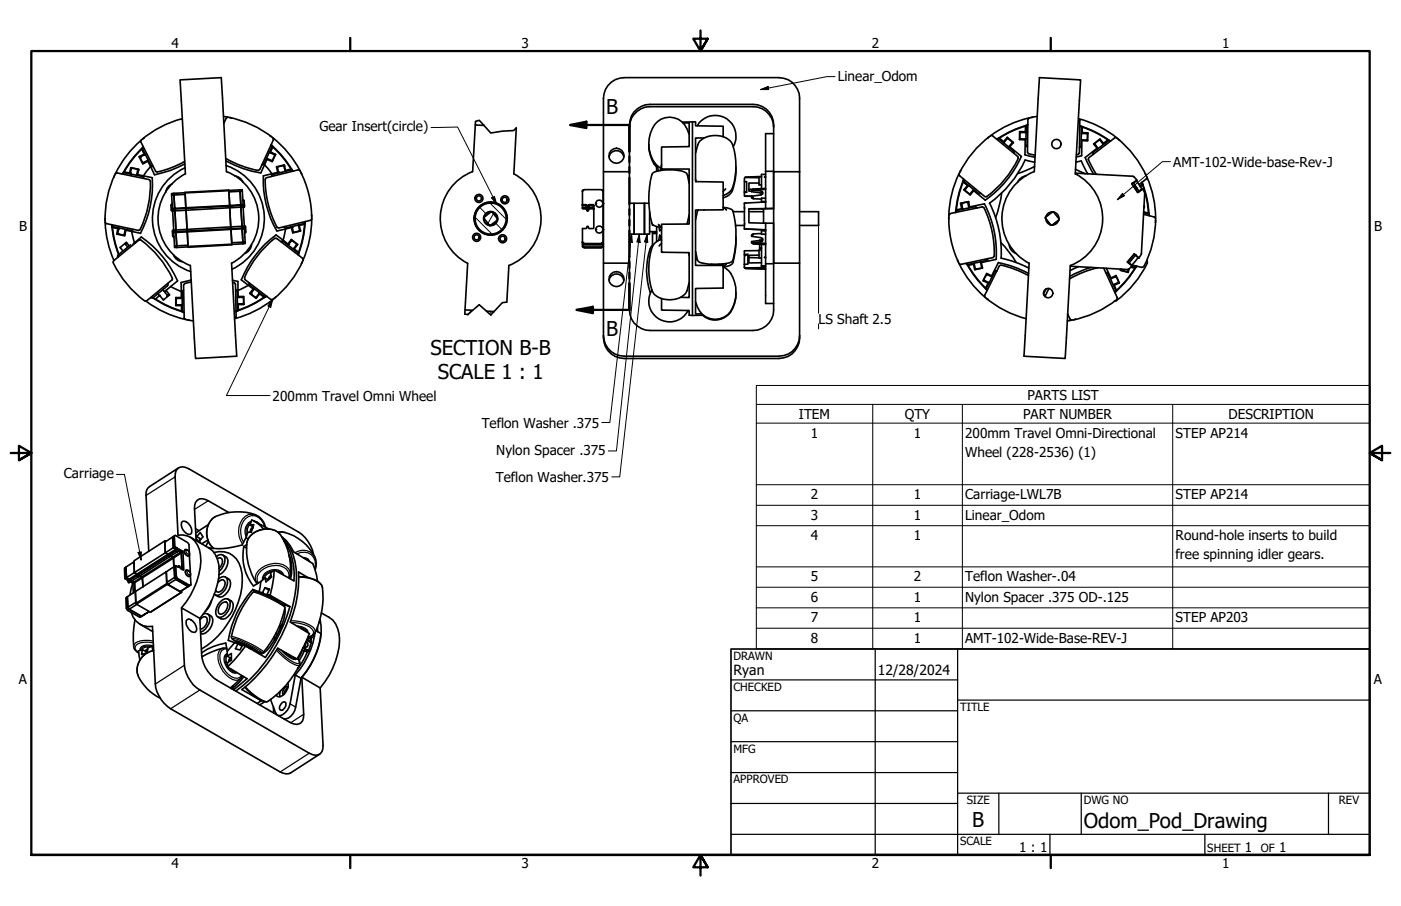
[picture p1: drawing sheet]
<svg xmlns="http://www.w3.org/2000/svg" width="432mm" height="279mm" viewBox="0 0 432 279" stroke-linecap="round" stroke-linejoin="round" font-family="sans-serif">
<!-- layer: Hatch (ANSI) -->
<path d="M148.8 38.4l-.3 .3M146.6 67.1l5 5M147.9 64l1.8 1.8M151.1 62.7l4.9 4.9M152.1 65.9l-1.7 3M152.8 68.9l1.8 1.8M145.4 95.7l-1.3 1.3M151.6 96.1l-.7 .7" fill="none" stroke="#000" stroke-width=".31"/>
<!-- layer: Visible (ANSI) -->
<g fill="none" stroke="#000" stroke-width=".51">
<path d="M56.1 36.6a31.9 31.9 0 0 0-12.6 6.6M56.1 36.7h.1M68.9 35.9a31.8 31.8 0 0 1 24.5 44.3l-.2-.5M69.1 37.8l-.1 .1M70.3 36.2l-.5 .3-.8 1.5M70.8 36.2l.5 .2M71.3 36.4h.1M146.5 38.5l-.8 14.5M146.6 37.5l-.1 1 2.7 .2M159.1 39.4l-.7 14.2a15.5 15.5 0 0 1 8.3 14.7 15.5 15.5 0 0 1-9.9 13.6M194 39.2a6.4 6.4 0 0 1 6.3-6.3h31.8a6.3 6.3 0 0 1 6.3 6.3M210.6 37.9h1.8v7.3l-8.5 .1v6.8h8.5v17l-8.5 .1v8.6l8.5 .1v13.9l-2.7-.1"/>
<path d="M213.4 37.6h1v1.2l8.5 .1v3.3M213.4 37.6v59.7M213.4 37.6l-3.1 .1M214.9 38.8a6.4 6.4 0 0 1 8.8-2.4 6.4 6.4 0 0 1 2.3 8.8M316 38.8v1.8M316 38.9a29.7 29.7 0 0 0-8 3.7M316.1 38.8l.5-.2a29.8 29.8 0 0 0-9.1 4.2M316.8 36.9l-.1 10M316.8 38.5l-.5 .6-.1 5.5M317.2 36.4a31.9 31.9 0 0 0-11.9 5.4M318.3 36.1l-.6 .1M318.3 36.2h.1"/>
<path d="M319.7 35.9l-2.5 .5-.3 .5M332.4 36.6a31.7 31.7 0 0 1 21.1 18M332.4 36.7l.4 .4-.1 10.1M332.8 38.7l.4 .6M333.1 38.9a29.8 29.8 0 0 1 8.9 4.5l-.4-.3M333.1 38.9l.5 .3M333.3 39.4l-.1 5.5-.4 .6M333.6 39.2a29.7 29.7 0 0 1 7.9 4M333.6 39.2l-.1 1.7M35.3 54.1l-.2 .5M35.5 53.6a31.9 31.9 0 0 0-3.1 14.9M35.6 53.6l.5-.3 10 2.2a27.2 27.2 0 0 1-2.4 14.1l-.5 1.2"/>
<path d="M38 53.3l-.4 .4M38.3 53l1.6 .3M38.4 53.3l5.5 1.1M38.4 53.3l-.4 .1M40.3 51.7l2.4 .5M40.4 51.9l2.1 .4-.4 1.8M40.5 52l-.2-.3-.4 1.6 .3 .1M40.5 51.9l-.4 1.8M42.4 53.8l1.8 .4M42.5 52.4l.2-.2-.3 1.6h-.2M42.9 48.3l1.1 2.2M43.1 48.4l1 1.9"/>
<path d="M43.1 48.4h.1M43.5 43.2l-.1 .6 4.7 9.1a2.51 2.51 0 0 0 2.1-.3l3.4-1.2 3.3-1.6M43.5 43.2a31.9 31.9 0 0 0-7.9 10.4M43.6 45.9l.4-.4a29.8 29.8 0 0 0-6.1 7.9l.4-.4M43.6 45.9l.1 .1M43.7 46a29.7 29.7 0 0 0-5.4 7M43.7 46l.7 1.5M43.8 54.5l.3 .2M44 45.7l2.5 5.3M44.1 45.3l-.2 .4M44.1 50.2v.1M44.2 45.2l-.1 .1"/>
<path d="M44.2 54.2l2.7 .6a32.5 32.5 0 0 1-3.6 17.1l-2.7-.5M44.2 54.7l.1 .2M44.3 54.9l.1 .1M44.4 42.5l-.4 .4M44.5 42.5h-.1M44.6 47.8l-.2-.3-1.5 .8 .2 .1M44.8 47.6l-1.7 .9M45.5 49.5l.1 .2-1.6 .8 .1-.2M45.6 49.7l.8 1.7M45.7 49.4l-1.7 .8M46.4 51.4l-2.2 2.9M46.5 51l.6 .4"/>
<path d="M47.1 51.3l.1 .1M53 56.7l-1.3 1-.6 1.6M57 50.5a32.4 32.4 0 0 1-9.4 3.4l-1.2-2.5M57 51.8a17.2 17.2 0 0 0-10 16.6 17.2 17.2 0 0 0 11.8 15.4M57 59.5l13.5-.7 .3 4.6-13.5 .7zM57 59.4l-3.4 .2v.5v-.5l-.7 .1v.5l.7-.1 .2 4.4 3.5-.2v.3M57.1 53.6a15.5 15.5 0 0 0-8.4 14.7 15.5 15.5 0 0 0 10 13.6M57.1 53.7l-1.6-29.1 12.7-.7 1.6 29.1a15.5 15.5 0 0 1 9.9 13.6 15.5 15.5 0 0 1-8.3 14.6M69.6 48.9a31.9 31.9 0 0 0 9.9 3.7M69.6 49.6a32.1 32.1 0 0 0 10.8 3.7l1.1-2.5M69.7 51.1a17.2 17.2 0 0 1 11.7 15.4 17.2 17.2 0 0 1-9.9 16.6M70.5 58.7l3.5-.2 .2 4.7 .7-.1-.2-4.1"/>
<path d="M70.5 58.8v-.2l-13.5 .7v.2M72.4 54.3l1.5 .6 1 1.3M74 58.5h.7v.5h-.7zM80.8 50.8h-.1M81.2 50.7l-.3 .1M81.5 50.8l2.3 2.8M82.2 48.8l1.7 .8M82.3 49.1l-.8 1.7M82.4 49l-.1 .1 1.6 .7-.1-.2M82.4 48.9v.1M83 47l1.7 .8M83.2 41.9h.1"/>
<path d="M83.2 47.1l.2-.2 1.6 .7-.3 .2M83.2 47.1h.1M83.3 41.9l.4 .3M83.6 44.6l.2 .4M83.8 45.3l-2.6 5.3M83.8 49.5v.1M83.8 54.3l-.1 .1M83.8 45v.4M83.9 54l-.2 .2M84.1 45.3a29.7 29.7 0 0 1 5.6 6.8M84.1 45.3l-.7 1.6M84.1 42.6l.1 .6"/>
<path d="M84.1 45.2l-.4-.3a29.8 29.8 0 0 1 6.4 7.7l-.3-.5M84.1 45.2v.1M84.3 43.1l-4.3 9.1-.5 .3M84.6 47.7l.1 .1M84.7 47.8l-.9 1.8M85 47.6l-1.1 2.2M85.5 51.7l-.3-.3 .4 1.7h.3M85.6 53.1l-4.4 1.1a31.4 31.4 0 0 0 4.1 17l2.7-.6M87.4 51.2l.2-.3 .4 1.7h-.2M87.6 50.9l-2.4 .5M87.9 52.8l-.5-1.7-1.2 .2-.7 .3 .4 1.7M89.7 52.1h.2"/>
<path d="M89.7 52.1l-1.7 .5M89.9 52.5l-6 1.5M90 52.5l.3 .3M92.4 52.6l-.5-.2-9.7 2.4-.4 .3a28.9 28.9 0 0 0 3.7 15.1l.4 .1M92.7 53.1l.3 .5M92.9 53.6h.1M145.7 52.9a15.5 15.5 0 0 0-10 13.6 15.5 15.5 0 0 0 8.4 14.7M179.5 59l.5-.5h5.4l.5 .5v15.9l-.5 .5M179.5 59v4.2h1.2l-1.2-.1M179.9 58.6l-.4 .4M185.5 58.6l.5 .2M186 53v28.2"/>
<path d="M187.7 48.4a2.32 2.32 0 0 1 2.3-2 2.32 2.32 0 0 1 2.3 2M194 53v28.2M200 44.5a10.6 10.6 0 0 0 2.4 7M202.4 51v1.8M202.7 51.2l.2 1.5M203.9 50.8l-.4 1.8M203.9 52.1v.4M212 54.2h.4M212.4 56.5l-.6-2.7a4.4 4.4 0 0 0-3.5-1.3 12.9 12.9 0 0 0-7.1 .9 27.7 27.7 0 0 0-.2 15.8 5 5 0 0 0 2.9 1M212.4 41.5a6.2 6.2 0 0 0-7.4-5.2 7 7 0 0 0-4.9 6.4 9.3 9.3 0 0 0 3.5 9.2M214.4 47.2a4.9 4.9 0 0 1 2.6-4.7 7.2 7.2 0 0 1 8.5 1.5 20.2 20.2 0 0 1-.1 14.6l-1.5 1.3-1 .4M214.4 55.3l.2 .7"/>
<path d="M217 42.5h-2.6v13.5l8.5 .1v8.6l-8.5 .1v17.1h8.5v6.9l-8.5 .2v7.8h1.9M223.6 58.2l-.7 .8M226.8 51.6a17.6 17.6 0 0 1-1.4 7.8l-.6 .7-1.9 .9M229.4 56v3.3M229.4 59.1l.7 .2M230.8 58.4h1.3M231.6 58.7v.4l3.1 .5M231.8 58.5l4.2-.1-4.2 .1-.2 .2 2.8 .2 .5 .2 .2 .4-.7 .6-2.8 .4 .6 .8-.6-.3v-.5M231.8 58.5h.1M233.9 54.8l-4.3-.1-.2 1.3h.7v3.3h-.7v1.1l2.2 .1M233.9 56.5h-3.1v2.4l.8 .1M234.7 58.2l-2.9 .3"/>
<path d="M234.7 54.5h-.8v2.5h.8M234.7 59.6l.3 .2M234.7 59.6v.5M234.7 54.4l-5.1 .3M236 53.8h-1.3v4.4M236 54.5l-.4 .1 .4 .1M236 58.1l-1.3 .1M236 52.8h2.4M238.4 41.2h-2.4v21.1M246.4 53v28.2h-8v-28.2h8v-22.7a6.4 6.4 0 0 0-6.3-6.4h-47.8a6.4 6.4 0 0 0-6.3 6.4v22.7h8v-14.5a6.3 6.3 0 0 1 6.3-6.3h31.8a6.3 6.3 0 0 1 6.3 6.3v25.8h-2.4v-2M295.6 53.6l.2 .6M295.8 54.2l7.7 6.4"/>
<path d="M296.1 52.6l-.3 .5M296.2 52.6h.1M296.7 56l1.5 1.2M296.8 56l.2-.5a29.8 29.8 0 0 0-2.4 9.7M296.9 56.1a29.7 29.7 0 0 0-2.1 8.6M297 55.2l.2 .8M297.1 58.5l1.9 1.6M297.1 56l4.3 3.6M297.3 58.5l1.7 1.4M297.4 58.5h-.1M298.4 57.3l-.2-.1-1.1 1.3h.2M298.5 57.2l-1.1 1.4"/>
<path d="M299 59.8v.1M299.9 58.6l.2 .2-1.1 1.3v-.2M300.1 58.4l-1.2 1.5M301.5 59.6l.6 .1M302.2 59.6h-.1M304.5 42.6h.1M304.9 42.2l-.5 .3M305.3 41.9a31.9 31.9 0 0 0-12.9 24.4M305.3 41.9h.6M305.9 41.9l7.8 6.4M307.3 42.8l.6 .1M307.3 42.9h-.1"/>
<path d="M308 42.9l4.3 3.6M308 42.6l-.5 .2M308 42.6l1.3 1.1M308.7 59.6l-.8 4.2-1 3.3M309.5 43.8v.1M310.5 42.6l1.6 1.3M310.5 42.6v-.2l-1.2 1.3 .2 .1M310.5 42.6v.1M310.5 42.4l1.9 1.5M310.5 42.6l-1.1 1.5M311 45.1h.1M311.2 45.3l3.6 3"/>
<path d="M312 43.9l-1.1 1.4M312.1 43.9h.3l-1.2 1.4-.1-.2M312.1 43.9l-.1 .1M312.2 46.5l.3 .8M313.6 48.3l.2 .6M313.8 48.9a30.8 30.8 0 0 1-9.9 11.8l-.4-.1M314.3 40.6l-.1 2.5M314.4 42.9l-.2 .2h1.8v-.2M314.4 42.9h1.8M314.4 40.8l1.8 .1M314.5 40.8l-.1 2.1M314.5 40.8l-.2-.2h1.7v.2"/>
<path d="M314.5 40.8h.1M314.8 48.2a32.5 32.5 0 0 1-11.2 13.5l-3.5-2.9M315.9 47.7l3.1 .8M315.9 49.3l3 .7M316 49.3a34 34 0 0 1-11.1 13.4M316 43.1l-.1 4.7M316.2 54.3l-1.5 .6-1 1.3M316.2 44.7l.5 .6M316.7 46.9a2.77 2.77 0 0 0 2.3 1M318.9 51.3l-5.3 2.3M331.4 53.7l1.7-29.1-12.7-.7-1.6 29a15.5 15.5 0 0 0-10 13.6 15.5 15.5 0 0 0 8.4 14.7M331.5 53.6a15.5 15.5 0 0 1 8.3 14.7 15.5 15.5 0 0 1-9.9 13.6"/>
<path d="M331.5 53.4l17.7 1 1.2 1.2M331.5 52.2l3 1.4M331.6 50l1.7-.4 2 4M332.6 47.2l-.2 .3-.7 .3M332.8 45.5l-.2 .1M333.2 43.2h1.9M333.2 41.1l1.9 .1M333.4 43.4v4.6l-1.7 .4M333.5 43.2l-.1 .2h1.8l-.2-.2M333.5 41.1v-.2l1.8 .1-.2 .1M335 43.2h.1M335 41.1h.1"/>
<path d="M335.1 41.1l-.1 2.1M335.3 41l-.1 2.4M335.6 48.7l-.2 .5 2.5 4.5M336.9 47.5v.2M337.1 46.9l-.3 .6M337.3 44.4h-.2l1 1.3 .2-.1M337.3 44.4h.1M337.4 44.4h.1M337.4 44.3l1.1 1.5M338.1 45.7l-3.6 2.9 2.6 5.1M339 43.1l-1.7 1.3M339 43.1v-.2l1.1 1.3-.2 .2"/>
<path d="M339 43.1v.1M339 43.1l1 1.5M339 42.9l-1.9 1.5M341.4 43.2l-1.3 1M341.5 43.5l-4.4 3.4M341.6 43.1l-.2 .1M341.8 43.4l.5 .1M341.8 43.4l-.3 .1M344.1 42.5h-.6l-7.9 6.1M344.6 42.9l.4 .3M345 43.2h.1M348.8 56.6h.1"/>
<path d="M348.9 56.6l.5-.1 1.6 2.4-.4 .4M348.9 56.6l1.7 2.7M350.1 57.6l-.3 .3M350.3 55.8l1.6 2.5M350.4 55.6l-1.6 1 1.8 2.8 1.6-1M350.4 55.6l-1 .9M350.5 58.1l-.5 .3M350.6 59.3v.1M351 57l2.3-1.9 .2-.5a31.6 31.6 0 0 1 2.7 12.8M352 56.1v.2M352 56.6l-.7 .7M352.1 56.3l-.1 .3"/>
<path d="M352.1 57a29.7 29.7 0 0 1 1.9 8.7M352.2 58.4l-1.2 .5M352.2 58.3l.6 1.2-1 18.9-.8 1.1M352.2 57l-.8 .6M352.2 56.9l-.1-.4a29.8 29.8 0 0 1 2 9.7M352.9 53.6h.1M353 53.6l.2 .5M32.4 67.4v.5M32.4 68.5a31.9 31.9 0 0 0 2.7 11.8M32.4 68.5l.4 .5 9.8 2 .5-.2M32.4 67.4h.1M34.4 69.3v.1"/>
<path d="M34.4 69.5l.5 .4 5.4 1.1 .7-.1M34.7 70.1a29.7 29.7 0 0 0 2 8.4M36 72.2l2.4 .5M36.3 78.9v.5M36.3 70.5l-1.6-.3-.2-.6 .7 4.5 1.4 4.4M36.4 78.7l-.1 .3M36.6 70.3l-.3 1.7-.3 .2 .3-1.7h.3M36.7 78.4l-.3 .2M37.1 76.3l.8 1.1M38.5 70.9l.3 .1-.4 1.7-.2-.3M38.6 70.7l-.4 1.8-2-.4M38.6 75.3l.3-.2v-.4l.9 1.1"/>
<path d="M38.8 71l1.8 .4M38.9 75l-.4 .2 .9 1M38.9 74.7l-1.9 1.6M40.3 75.5l-3.3 2.7M40.6 71.4l.9 3.5M41 75.3l2.6-2.2a32.7 32.7 0 0 1 11.1 13.5l-2.1 1.8M41.1 70.7l-.2 .2M41.3 75h.1M41.4 75h.2M42.8 74l-7.7 6.4M43.4 74.1h-.6M43.4 74a31.9 31.9 0 0 1 9.7 11.8"/>
<path d="M52.7 63.3l.1 1.5M52.8 64.8l.4 .3M52.9 60.2l.2 4.1h.7v.5M53.1 62.9l-.4 .4M53.1 64.3v.2h.7v.3M53.1 64.5l.1 .6M53.2 65.1l.3 6.4 .7-.1 .3 4.4 3.4-.2-.2-4.1-3.5 .2v-.8M53.5 78.6l1 1.4 1.7 .7M53.5 71.5v.2h.7l.3 4.6 3.5-.2M53.5 71.7l.3 4.1h.7v.5h-.7v-.5M53.6 60.1l3.5-.2 .2 4.2-3.5 .2zM53.6 73.1h.1"/>
<path d="M53.8 64.8l.1 .2M53.9 65l.3 5.9M53.9 65l-.7 .1M54.2 70.9l-1 .2v1.7l.4 .3M57.3 64.8l.4 6.7v-.3l-3.5 .2v-.2M57.3 64.6v.2M57.3 64.8l-3.4 .2M57.3 64.8l.4 5.9M57.7 70.7v.5l13.5-.7v.2M57.7 70.7l-3.5 .2M57.7 71.5l13.5-.8 .2 4.6-13.4 .7zM70.8 63.4v.4"/>
<path d="M70.8 64.1l.4 6.6M70.8 64.1v-.5l-13.5 .7v-.2v.5M70.8 64.1l-13.5 .7M70.8 64.1l.3 5.9M71.1 70l.1 .5 3.4-.1v-.4M71.1 70l-13.4 .7M71.2 70.7l3.4-.2v-.1l.3 4.3-3.5 .2zM71.4 75.3v.2l-13.4 .8v-.3M74.2 63.4v.5M74.2 63.9l.4 5.9M74.2 63.9l-3.4 .2M74.2 63.9h.7"/>
<path d="M74.6 69.8v.2M74.6 69.8l-3.5 .2M74.6 69.8h.7M74.9 61.7l.3 .3 .2 1.6-.4 .3M74.9 63.1v.2l-.7 .1v-.2v.2l-3.4 .2-.3-4.4 3.5-.2 .2 4.2-3.4 .2M74.9 63.3v.6M74.9 63.9l.4 5.9M75.3 69.8v.5l-.7 .1v-.4M75.3 70.3v.2h-.7l.3 4.2h.7l-.3-4.2M75.3 69.7l.4 .4 .1 1.5M75.6 74.7v.4l-.7 .1v-.5v.5l-3.5 .2M75.8 71.5l-.4 .4"/>
<path d="M77.5 75.5l-.6 1.6-1.4 1.1M84.7 73.5a31.9 31.9 0 0 0-9.3 12.1M85.3 73.5l7.9 6.1M85.3 73.6h-.6M86.7 74.4l.6 .1M86.7 74.5h-.2M87.4 74.5l4.4 3.4M87.5 69.9l.4 .3M87.9 70.2l.3 .1M88 70.6l-.8 3.5M88.7 75.2l-3.6-2.7a32.7 32.7 0 0 0-10.7 13.8l3.6 2.8M89.8 73.9l2 1.5"/>
<path d="M89.8 70.2l-1.8 .4M89.9 74.2l-.1-.3-1.1 1.3 .2 .2M89.9 74.1l1.6 1.3-1.1 1.4M89.9 74.1l-1.1 1.5M90 69.8l.4 1.8M90 70.1l-.2 .1 .4 1.6 .2-.3M90.7 76.8l1.4 1.1-.1 .4M91.4 75.4h.4l-1.1 1.4-.2-.2M91.8 77.9l.1 .4M91.9 78.2l.1 .5M91.9 69.3l.5 1.9M92 69.6l.2-.1 .4 1.7-.3-.1"/>
<path d="M92.4 71.1l-2 .5M92.6 71.2l-2.4 .6M93.9 69.2l.1-.6a29.8 29.8 0 0 1-2 9.8M93.9 69.2l-1.7 .3M93.9 69.1a29.7 29.7 0 0 1-1.9 8.7M94.1 68.5l-.4 .4-5.4 1.4M94.2 68.3l-.1 .2M96 66.4h.1M96.1 66.3v.6M96.1 67.5l-.4 .4-9.7 2.4M149.2 67v.3M150.8 69.4l-1.6-2 .4 1.3 1.1 .7"/>
<path d="M150.9 69.4h.3M151.2 69.5l2-1.6-.7 1.1zM151.3 65.4l-1.3 .4-.7 1.1M151.3 65.3l-2.1 1.7M151.3 65.4h.4M151.7 65.5l1.1 .7 .4 1.2M151.7 65.4l1.6 2.1v.3M179.5 74.9v1.1l.2 .3M179.5 63.4h1.2l.1 .2-.1-.2v.7h-1.2v.2h1.2v-.2l.1 .2-.1-.2h-1.2zM179.5 63.2h1.2v.2h-1.2zM179.5 74.7l.5 .5h5.4l-5.4-.1M179.5 64.3h1.2l.1 .2-.1-.2z"/>
<path d="M179.5 74.7v.2M179.5 75.3l.2 .2M179.5 74.9l.5 .5M179.7 75.5h6.1v.8h-6.1zM179.9 76.3h.1M180 76.3h.1M180 75.2h5.4v.2h-5.4zM180 76.3h5.4M180.7 63.2l.1 .2M180.7 63.1l.1 .2M180.7 64.3l.1 .2M180.8 64.6l.2 .2 .4-.2"/>
<path d="M180.8 63.8l.2 .3 .4-.3M180.8 63.6l.2 .2 .4-.2-.2 .3zM180.8 63.3v.3M180.8 64.8l.2 .2 .4-.2M180.8 63.6v1.2M181.4 63.3v1.5M181.5 63.1h1.3l-1.3 .1h1.3v.2h-1.3l-.1 .9 .1-.2h1.3l.2 .2-.2-.2v.2h-1.3l-.1 .2 .1-.4h1.3v-.7l.2 .2-.2-.2h-1.3l-.1 .2 .1-.4-.1 .2M181.5 63.1l-.1 .3zM181.5 64.3h1.3l.2 .2-.2-.2h-1.3l-.1 .2M182.8 63.1l.2 .2v7l-.2 .2h-1.3l-.3-.7h-.2l-.3 .7h-1.2v4.2l.5 .5-.5-.5M182.8 63.2l.2 .2M182.8 64.3l.2 .2"/>
<path d="M185.4 75.1l.5-.4-.5 .5M185.4 76.3h-5.4h5.5M185.4 76.3h.1M185.9 74.7l-.5 .5M186 75.3l-.2 .2M186 76l-.2 .3M194 62.7h1.5v9.5h-1.5M195.5 62.7h3.1v9.5h-3.1zM200 62.7h-1.4v9.5M200.2 65.4v6.8h-1.6M200.2 71.4h2.2M201.1 75.6a14.9 14.9 0 0 0-1.7 9.6l.5 3.3 .6 1.8"/>
<path d="M201.1 69.2v.3h.3M201.1 71.4v.4h1.3M202.4 72h-1.3v3.9M202.4 69.9v4.6M202.9 69.2l1 .8M203.1 70l.2 1.2 .6-.6M203.8 73.9a4.3 4.3 0 0 0-3.3 4 21 21 0 0 0 .8 12.3 6.9 6.9 0 0 0 10.2 0l.9-3.1M203.9 74.1l-.6-1.6-.3 1.7M203.9 75.1l-.8 .8M212.2 77.9l.2 .9M212.4 66.2l-.7 2.9M215.2 64.7l-.8 3.1"/>
<path d="M217 64.7v.1M222.9 63.9a3.7 3.7 0 0 1 3 1.3 32.3 32.3 0 0 1 0 15 4.4 4.4 0 0 1-3.6 1.3 14.4 14.4 0 0 1-7-.9l-.4-.4-.5-2.7M222.9 64.1l1 .7M225.9 65.3h3.5M226.7 69.5h2.7M226.8 73.1a25.1 25.1 0 0 1-1.1 8.2 3.6 3.6 0 0 1-2.8 1l.7 .4a9.6 9.6 0 0 1 2.8 10.6 5.9 5.9 0 0 1-5.2 5.1 5.9 5.9 0 0 1-6.3-3.7l-.5-1.6M229.4 78.5l1.1-.1v3.1h-1.1M229.4 69.1v1.5l6.6 .4M229.4 70.6l6.6 .3M229.4 64.1v1.2M229.4 65.3l.1 3.8M229.4 64.1h.1"/>
<path d="M229.4 69.1h.1M229.5 60.5h2.1M230.5 78.4l-1 .5M230.8 64.5l4.5-.1v4.4M230.8 65.3h4.5M230.8 79.4l3.1 .1M231.6 72.9v-.4l.6-.4-.6 .8 3.3 .6 .2 .5-.2 .4-3.3 .5 .6 .3 2.5 .2M231.8 75l4.2 .1zM232.2 61.3l2.5 .1M233.9 77.3l-4.5 .1 .1 5.2 .3 .2 6.2 .2M233.9 78.7h-3.1v2.4l3.9-.1M234.1 75.3v1.2"/>
<path d="M234.5 74.1l-.4 .1M234.7 75.4v6.6M234.7 76.5h-.6l.6 .1M234.7 77.1h-.8v2.5h.8M234.7 75.4h1.3M234.7 62.2h1.3M234.7 72l-2.5 .1M235.1 73.7l-.7 .4-2.8 .4v.4M235.6 62.2v.2M235.6 70.9v.3M236 68.8h2.4v26.8a6.3 6.3 0 0 1-6.3 6.3h-31.8a6.4 6.4 0 0 1-6.3-6.3v-14.4h-8v22.3M236 70.9v22.7h2.4"/>
<path d="M236 79.3l-.4 .1h.4M236 71.2h-1.3v1.1l1.3-.1M236 61.2l-1.3-.1v1.1h1.3M236 64.3l-5.2 .1v4.3l5.2 .1M236 62.3l-6.6 .3v1.5M236 68.8v2.1M238.4 64.3l-3.1 .1M246.4 65.3h5.9v4.2h-5.9M292.4 66.9v.5M292.4 66.3a31.9 31.9 0 0 0 11.2 25.3M292.5 67.5h.1M292.9 65.9l-.4 .5"/>
<path d="M294.5 65.4v.2M294.6 64.7v.5M294.8 64.7l-.2 .1M295 65l-.6 .4M296.3 62.8l-.3-.1 .4 1.7 .3-.1M296.3 62.8l.1 .1M296.4 62.7l.3 1.9M296.4 64.4l-1.6 .3M298.3 62.4l.3 1.7M298.3 62.4l-2 .4M298.3 62.4l.2-.2 .3 1.6-.2 .1M298.3 62.4v.1"/>
<path d="M298.5 62.2l-2.5 .5M298.8 63.8l4.6-.9a32.5 32.5 0 0 1 3.6 17.1M300.4 63.8l.4 .1M300.4 63.8l-5.4 1.1M300.8 63.8l.4 .3M303.2 64.1l-.5-.3-9.8 2M303.3 64.1a31.9 31.9 0 0 1 3.1 14.9M304.4 79.9l-.5 .5-5.8 1.1M304.5 79.8l-.1 .1M305 62.6a34 34 0 0 1 3.6 17M306.4 79l-.4 .4-9.8 2.1-.6-.2M308.5 74.8l2.2 2.6 2.5 3.5"/>
<path d="M308.5 79.6l4.4 1.2 4.2 1.9M311 75.5l.7 1.6 1.4 1.1M322.3 67.4l1.5 2M322.3 66.9l.8-1.1 1.3-.5-2.2 1.7 1.6 2.4M322.3 67.4l.4 1.2 1.2 .7M323.9 69.4h.3M324.4 65.4h.4l1.6 2.1M324.8 65.4l1.2 .7 .4 1.3M326.3 67.9l-2 1.6M326.3 67.9l-.8 1.1-1.2 .4M326.3 67.9l-2.1 1.6M326.3 67.5v.3"/>
<path d="M349.6 78.3v.1M349.6 78.4l.3 .3-1.9 2.4-.5-.3M349.6 78.4l-2.1 2.4M349.9 78.7l.9 .7M350.8 79.5l-2 2.3M350.8 79.4l.2 .1M350.9 79.5h.1M351 79.5h.1M351 79.5l-1.4-1.2-2.1 2.5 1.4 1.2M352.5 65.3l1.6 .4v.5M352.5 65.6l1.3 .3M352.5 66.1l3.3 .8"/>
<path d="M352.6 63.6v.5M352.6 63.6h.1M353.7 65.9l.3 .2M354.1 66.1l.1 .3M354.2 66.4l.1 .2M355.7 66.9l.2 .1a26.9 26.9 0 0 1-2.8 14.1l-.6 1.1M356.1 68.5h.1M356.2 67.9v.6M34.9 81.1a31.9 31.9 0 0 0 9.7 11.7M35 80.4l-.1 .6M45 92.9a31.9 31.9 0 0 0 12.1 5.6M45.2 92.7h-.6"/>
<path d="M47.3 91.7l-.9 .1M47.9 92.2a29.7 29.7 0 0 0 8 3.7M47.9 92.2l-.8-.4a29.8 29.8 0 0 0 9.4 4.4M48.6 90.6l.5 .6M49.2 91.1l-1.3 1.1M49.3 91.1l1.1 1.4v-.2M50.2 89.3l1.3 1.6v.4M50.3 89.2l-.1 .1M50.7 89.9l.5-.4 1.1 1.4-.4-.1-.3 .3M51.6 88.2l-4.4 3.6M51.7 87.3l-.1 .9M52 90.9l-.6 .5"/>
<path d="M52.3 90.9l-1.9 1.6M52.6 88.4l3.3 1.5M52.6 88.4l-1.4 1.1M53 86.4l-7.8 6.4M53.1 85.8l-.1 .6M54.2 91.8v2.4M54.3 91.9l.1 2.1h1.8M54.3 92h1.8M54.4 92l-.2-.2h1.7v.2M55.9 94.2l.1 1.8 .4 .2M55.9 94v.2h-1.7l.3-.2M56.1 90.2l.1 5.6"/>
<path d="M56.3 95.8l.1 .3M56.4 96.1l.2 .2M56.6 87.9l.2 10.1M56.6 89.5l-.5 .7M56.6 96.3l.1 .1M56.8 98l.3 .4M56.9 87.5l-.3 .5M57.1 98.5l2.5 .5M57.6 98.6l.6 .1M58.2 98.7h.1M58.9 86.4l-3.1 .7 .1 4.7M59 87l-2 .4"/>
<path d="M71.4 81.2l1.6 28.7-12.7 .7-1.6-28.7M71.6 86.4l1.7 .4v2.8M71.7 87l.5 .2M72.2 87.3l.4 .4 .2 10-.4 .5M72.4 98.3h-.1M72.6 89.3l.5 .6M73.1 95.8l-.4 .4M73.1 89.9v5.9M73.2 91.7h1.8M73.3 89.6l.1 1.8M73.4 91.7v-.3h1.7l-.2 .3M73.4 93.7v.2h1.8l-.3-.2"/>
<path d="M73.4 93.9l.1 1.9M74.9 93.7h.1M75 91.6v2.1h-1.8M75.1 91.4l.1 2.5M75.4 85.6l.2 .6M75.5 86.2l7.9 6.1M76.6 88l-3.3 1.6M76.8 87.2v.4M76.8 87.7l.2 .3M77 90.5l1.9 1.5M77 87.9l4.4 3.5M78.2 89.3l-.2-.2-1 1.4 .3-.1"/>
<path d="M78.4 89.1l-1.1 1.5M79.8 90.5l.2 .1-1.1 1.4v-.4M80 90.6l1.5 1.1 .4-.3M80 90.3l-1.1 1.5-1.7-1.3M81.4 91.7a29.7 29.7 0 0 1-7.9 3.9M81.4 91.3l.4 .1M81.9 91.4a29.8 29.8 0 0 1-8.9 4.5l.5-.1M82.2 91.4l-.4 .1M84.1 92.3h-.6M84.1 92.4a31.9 31.9 0 0 1-11.7 5.8M84.9 91.6h.1M85 91.7l-.5 .3"/>
<path d="M92.9 81.3h.1M93.1 80.8l-.2 .5M93.4 80.3a31.9 31.9 0 0 1-9.3 12.1M144.1 81.2l-.8 14.4M145.7 95.7l-2.4-.1v1.2M149.9 95.9l2.4 .2M156.8 81.9l-.6 11.3M187.7 86.4a2.32 2.32 0 0 1 2.3-1.9 2.32 2.32 0 0 1 2.3 1.9M200.9 89.5a6.4 6.4 0 0 0 2.3 8.9 6.4 6.4 0 0 0 8.9-2.6M203.9 92.1v3.5l8.5 .2v1.4h4.3M211.9 96.1h.5M214.4 80h.5"/>
<path d="M219.1 81.5h2.7M222.2 81.5l.7-.1v.5M223.8 81.3l-.9 .8M226.8 90.3a8.5 8.5 0 0 1-3.5 7.6 5.8 5.8 0 0 1-6.8-.7M229.4 82.4l.5 .3 6.1 .2M234.7 82v.4l.9-.2M234.7 82h1.3M235.6 82.2l-.4 .3-5.6 .1M235.6 82.2l-.5 .2M235.8 82l-.2 .2h.4M236 81.3h2.4M246.4 81.2v23a6.4 6.4 0 0 1-6.3 6.4h-47.8a6.5 6.5 0 0 1-6.3-7.1"/>
<path d="M295.1 80.3l.3 .5M295.2 80.2h.1M297.7 81.2l.5 .6 1.8-.3M298 81.4a29.8 29.8 0 0 0 6.1 7.9M298.4 81.8a29.7 29.7 0 0 0 5.4 7M300.2 81.2l.4 1.8M300.3 81.4l-.3 .1 .4 1.7 .1-.2M300.5 82.9v.1M302.2 81h.3l.3 1.7-.2-.2M302.2 80.8l.4 1.7M302.5 82.5h.1M302.6 82.5l-2.1 .5"/>
<path d="M302.6 82.5h.1M302.8 82.7l-2.4 .5M303.2 86.4l-.2 .2 1.5 .7 .1-.2M303.2 86.4l.1 .1M303.2 86.4l1.7 .8M303.3 86.4v.1M303.5 91.1l.1 .5M303.6 91.7a31.9 31.9 0 0 0 12.6 6.6M303.7 88.9l.4 .4M304 92l.4 .4M304.1 88.8l.1 .8M304.1 84.3l-1.1 2.3"/>
<path d="M304.1 84.6l1.7 .8M304.2 84.6l-1 1.8M304.2 84.6l-.1-.3 1.5 .8v.2M304.2 84.6h.1M304.5 92.3h.1M304.5 87.3l-.8 1.7M307 80l-4.5 1M307.3 83.5l-.7 .3-2.6 5M307.7 81a32.5 32.5 0 0 1 9.3 3.3M307.7 81l-2.1 4.1M308 82l-4.5 9M308.6 81.8l-.6 .3"/>
<path d="M308.6 81.8l4.3 1.3 4.1 1.9M316.2 98.2h.1M317.2 81.2l-1.6 28.7 12.7 .7 1.6-28.7M321.6 90.7l.1 .1M321.7 90.8l.1 .3M322.3 89.2l-.7 1.4M323.3 89l-1.2 2.4M329.1 96.8l.7 1.6 .5 .3M329.1 97h.1M329.9 82.1l18 .9M330.3 98.7l-1.4 .3M331.4 98.5l-.5 .1"/>
<path d="M331.4 98.4h.1M332.4 82.2l-2.6 1.3M336.3 82.5l-3 1-3.6 1.7M338.3 82.6l-4.5 1.4-4.2 2M340.2 82.7l4.1 9M340.8 84.1h.1M340.9 84.1h.3M341 82.7l1.4 3M341.2 84.2l.3 .2M341.5 84.4l2.4 5.1M343.4 87.9l.7 1.6M343.8 90.1l-.1 .2"/>
<path d="M343.8 89.5v.4M343.9 89.9l-.1 .3M343.9 92.7l-.4 .1M343.9 85.2v.1M343.9 85.2l.9 1.9M343.9 85.2l.1-.2-1.6 .7 .1 .2M343.9 85.3l-1.6 .7M344 85l1 2.2M344.1 89.5l.1 .2M344.2 89.6l-.4 .3M344.2 92.3a31.9 31.9 0 0 1-13.8 6.4M344.3 91.7l-.1 .6"/>
<path d="M344.7 87.1h.1M344.7 87.1l-1.6 .8M344.8 87.1l.2 .1-1.6 .7-.1-.1M345.3 83.4l2.4 .6M345.4 83l-.1 .4 .2-.1M345.5 83.3l2 .5M345.6 83.2l-.1 .1M345.6 83v.3M347.5 83.6v.2M347.5 80.8h.1M347.7 83.1l-.2 .7M348 82.9l-.3 1.1-.2-.2"/>
<path d="M348 81.1l.8 .7M348.6 82.4l1.2 .3M348.7 82.2l1.2 .2 .4-.2M348.8 81.8l.1 .2M348.9 81.7l3.1 .8M348.9 82h.1M348.9 82l-1 1M349.8 82.7h.1M349.8 82.7a29.7 29.7 0 0 1-5.6 6.8M350.2 82.3l-.3 .4M350.2 82.3a29.8 29.8 0 0 1-6.4 7.7M350.4 82.1l-.1 .1"/>
<path d="M352.5 82.2l-.5 .2M353.4 80.3l.1 .1M353.5 80.4l.1 .6M353.6 81.1a31.9 31.9 0 0 1-9.7 11.7M186 103.5a6.4 6.4 0 0 0 6.3 6.4h47.8a6.3 6.3 0 0 0 6.3-6.4M55.1 144.3l-9 5.8a2.7 2.7 0 0 0-1.1 2.7l.8 17.2M70.5 158.1l-6.3-3.7a2.68 2.68 0 0 0-3.9 .5l-.4 1.9 .6 9.9M38.5 178.4l.8 .5 .5-.3 .1 .5M38.8 174.9l2.5-1.6 .1 3.3-2.4 1.5zM39.3 178.9l.1 .2 .5-.3v.3M39.4 179.1l.4 .6 .5-.3M39.9 179.1l.4 .3"/>
<path d="M40.2 179.5l.6 .3 .5-.3 .2 .2 .1 2.8-.1-2.8-.5 .3-.2-.2M40.9 179.9l-.8 3.6M41.3 173l9.5-6.2 .1 3.7-9.5 6.1zM42.4 177.5l.3 .4M42.7 177.9l-2.4 1.5M50.8 166.8l.4 .1M50.9 170.5l.9 .4 .1 .5M51.2 176.3l2.5-1.5 .1 3.3-2.4 1.5zM51.4 179.6l.4 .6M51.4 180l.2 .2M51.9 171.4l.4 .3M51.9 171.4v-.2l-9.5 6.1-.2-.3-2.4 1.6-.8-.5-.2-3.2-.4 .3 .1 3.2 .5-.3 .9 .7 2.5-1.5v.2"/>
<path d="M52.3 171.7l-9.6 6.2M53.7 165.3l.2 3.3-.5 .3-.2-3.3 .8-.5 3.8 2.2 .4 .6 .2 2.3M53.8 178.1l.4 .6 3.8 2.1 .5-.3-3.8-2.1M53.9 168.6l.8 .4-.5 .4-.8-.5 .8 .5-2.4 1.5-.9-.4 2.5-1.6-.2-3.3-2.4 1.6 .1 3.3M54.4 169.6l.3 .6M54.4 177.7l.3 .7-.5 .3-.4-.6M54.7 169l.2 .3-.5 .3-.2-.2 .2 .2-2.5 1.6-.1-.3-9.6 6.1-.8-.4 .8 .4 .2 .5M54.7 170.2l-2.4 1.5M54.9 169.3l.2 .6 .1-.4M55.1 174.5l-.4 .3M55.2 169.5h.1M55.2 169.9l-.5 .3"/>
<path d="M55.3 169.4l.9 .5-.4 .3-.7-.3 .7 .3-2.5 1.6-.7-.4 .9 .7 .1 2.7-.1-2.7-9.6 6.1-.1-.3-2.5 1.6-.6-.4 .8 .6 2.4-1.5 .2 2.8-.2-2.8-.8-.7 .7 .4 9.5-6.1 .2 .3 2.4-1.6-.1-.3 .1 .3 .5-.3-.2-.3M55.9 170.5l.2 5.1M56.3 160.8a2.9 2.9 0 0 1 2.8 3.5l-.4 .4a2.44 2.44 0 0 1-2.7-2.1l-.1-1.4zM56.4 170.2l.2 5.5-.1 .1-.9-.5-.4-.8-.2 .4-.8-.5-.5 .4 .1 3.3 .6-.4-.2-3.3M57 169.5a1.16 1.16 0 0 1 1.2 .5 1.16 1.16 0 0 1 0 1.4 1.26 1.26 0 0 1-1.2-1.9zM57.3 175.9a1.13 1.13 0 0 1 1.2 .5 1.13 1.13 0 0 1-.1 1.3 1.26 1.26 0 0 1-1.1-1.8zM58.4 171.1l.3 5.5M58.7 165.7l5.6 3.3a7.4 7.4 0 0 1 3.3 7 23.9 23.9 0 0 1-6 14.7M58.7 177.5l.2 2.8M60.3 163.1l1 .5M60.3 165l.3 .5M60.4 165.3h.2"/>
<path d="M61.8 166.4h-.3v.3M61.9 166.2l-1.3-.7 1.1-1.3 .8 1.3-1 1.3 .3 .7M64.1 166.6l-1.9 1.1M64.1 161.9l-3.8 2.5M64.2 167l-.8 1.5M65.9 170.4a6.4 6.4 0 0 1 8.3 4.8 22 22 0 0 1-4 17 23.4 23.4 0 0 1-8.1 8M66.7 171.6l.7-.5 .8-.1a1.71 1.71 0 0 1 1 2.5l-.9 2-.7 .7M66.9 172.3l1.2-.2a1.8 1.8 0 0 1 0 2.5l-.6 .7M67.1 179.7l.6-.6 1.1-.3a2.43 2.43 0 0 1-1.5 3.8l-.5-.1-.3-.4M67.4 178.5a1.48 1.48 0 0 1 1.5-.7 1.48 1.48 0 0 1 1.2 1.3 4.1 4.1 0 0 1-3.5 4.5l-.6-.3M68.7 171.2a2.17 2.17 0 0 1 1.3 3.4 4.6 4.6 0 0 1-2.5 2.6M69.5 178a1.96 1.96 0 0 1 1.5 2.7 4.5 4.5 0 0 1-3.1 3.4l-1.6-.6"/>
<path d="M75.1 168.5a15.1 15.1 0 0 0 3 12.2l2.3-1.4M75.1 168.5l.9 .5M76.1 168l-1 .5M76.5 166.2l-.7-.4-1.2 2.3a21 21 0 0 1-10.4 .7M77.1 161.9l.5-1.6 1.3 .7 2.4 2.2M77.7 163l-.4 .6-.1 .5M78 162.5l-.9-.6 1.1-.1-.7 2.3h-1.1l-.6 1.7M78 162.6l-.8 .8v.7M78.2 160.7l4.5 2.4M79.3 161l.5 .5M80 163.4h.1M80.4 179.3l-.5 3.2"/>
<path d="M81.7 178.2l-1.3 1.1M81.9 162.6a5.4 5.4 0 0 0-4.6-4.3 15.4 15.4 0 0 0-11.9 1.7 6.4 6.4 0 0 0 .4 9.2M82.7 178.5l.2 .1M83.4 177.5l-.3 .4 .1 .5-.1-.4M83.6 177.5l-.5 .3-.3 1M84.5 175.8l-.2 2.5-1.1 5.3M84.5 175.8l-1.1 .9 .3 1.2-1.7 1.6-.3-1.3 1 .6M85.7 164.1a8.4 8.4 0 0 1 6.2 2 13.7 13.7 0 0 1 5.4 6.6l.1 2-.2 1M86.8 165.5l1.5 1.3 2.2 3.4 5.9 3.6 1.1 3.4 .4 2M86.9 165.7a16.1 16.1 0 0 1 4.5 12.6 46.9 46.9 0 0 1-18.7 34.8M87.6 166.9h.1M87.7 166.9a19.2 19.2 0 0 1 2.9 12.2l-6.1-3.3"/>
<path d="M87.7 166.9l-.1 .1M89.1 171.2a11.8 11.8 0 0 1 .4 7.3M89.2 171.4l.7 3.3-.4 .4M89.2 178.4a17.8 17.8 0 0 0-3.2-14 6.5 6.5 0 0 0-9.7 2.4 18.1 18.1 0 0 0 2.9 13.2M92.1 177.9a9.8 9.8 0 0 1 6.5 1.9l.5 .6a23.7 23.7 0 0 1-2.4 15.3l-1.8 .9M94.8 178.1l-2.8-1.7a37.1 37.1 0 0 1-2.5 15.4l5.9 3.6-1.2 2.7-2.6 5.2-6-3.4a46.8 46.8 0 0 1-11.1 12.8l6 3.4-1.2 .8M96.6 171.1a10.9 10.9 0 0 0-4.6-7l-33.8-19.5a2.57 2.57 0 0 0-3-.4 2.57 2.57 0 0 0-1.2 2.9l.9 17.9a5.7 5.7 0 0 1 6.6 4.5 19.1 19.1 0 0 1-2.8 14.1l-2.8 3.9M38.8 184.3l.4-.3 .2 3.3 .4 .6-.4-.6-.5 .3zM39.2 184l2.5-1.6 .1 3.3-2.4 1.6zM39.3 188.2l3.8 2.2 .8-.5-.8 .5M40.4 188.8a5.7 5.7 0 0 0 6.6 4.4l.9 17.7a10.7 10.7 0 0 0 4.7 7.7l33.8 19.5a3.4 3.4 0 0 0 3.1 .3l9-5.8M41 180l.1 2.8"/>
<path d="M41.6 191.1a25.7 25.7 0 0 0-.3 8.9l1.4 1.4M41.7 182.4l9.5-6.1 .2 3.7-9.5 6.1zM41.9 186.1l.1 .2M42 186.3l9.6-6.1 4.3 2.5-9.5 6.1zM42.2 186.4l-2.4 1.5 3.8 2.2 2.4-1.5-2.4 1.5-3.8-2.2-.5 .3-.4-.6M43.2 192.5l3.9 2.3M46.9 199.3l-1.3 .5-.3 1.5-1.7 .6 .3-1.6 1.4 .8M47.3 199.1l-.4 .2 .2 1.4M51.8 180.2l2.4-1.5 3.8 2.1-2.4 1.6zM56 182.2v.4l-9.6 6.2M56 182.6l-.1 .1M57.8 191a2.41 2.41 0 0 1 2.7 2.2l.1 .7-.4 1a2.9 2.9 0 0 1-2.8-3.5z"/>
<path d="M58 180.8l.4-.1-2.8 1.7M58.5 180.5l.4-.2-.9 .5M61.7 191.1l1.1-.9h.6a2 2 0 0 1-.4 3.2l-1.2 .6M62.7 189.4a1.3 1.3 0 0 1 1.9 1 4.8 4.8 0 0 1-2.8 4.5M64 189.4a2.27 2.27 0 0 1 1.2 3.6 4.2 4.2 0 0 1-2.7 2.5l-.7-.1M65.2 185.2a6.4 6.4 0 0 1-1.9 3.3M67.9 185.6a1.83 1.83 0 0 1 2.7-.6 4.1 4.1 0 0 1-2.5 5.4h-.7a2.12 2.12 0 0 1-.7-2.9zM68.5 186l1.2-.4a1.66 1.66 0 0 1 .1 2.5 1.84 1.84 0 0 1-2.2 1.2 2.43 2.43 0 0 1 .9-3.3zM69.8 199.9a14.9 14.9 0 0 0-7.6 2.7M70.3 184.8a2.02 2.02 0 0 1 1.5 2.7 4.5 4.5 0 0 1-3.1 3.4l-1.6-.7M72.3 198.2l-2.3 2.7M72.3 198.2l1 .3"/>
<path d="M73 197.5l.2 .6M73.2 198.1l1.4 1.1-1.3-.7-.7 1.6 1.4 .4 .7-1.6 1 .3M73.2 198.1l-.7-.4a1.46 1.46 0 0 1-1.2-1.4 30.4 30.4 0 0 1 6.9-13.9 26.4 26.4 0 0 1 9.4 4.5l.2 .2a28 28 0 0 1-6.9 14.2l-2.2-.5M74.7 199l-.2-.1 .7 .1 2 1.2M75.1 198.9l-.1 .1M75.7 199.2l-3.6 4.5-2 2M76.8 199.8v.1M77.9 181.8a30 30 0 0 0-7.5 15.7l1.9 .7M77.9 181.8l2 .7M77.9 181.8l1.5 .8M79.9 182.5l1 .3M80.4 183a12.1 12.1 0 0 1 5.6 2.7"/>
<path d="M81.7 181.2l1.4 .5-.8 1.6 2 1.2M82.3 183.3l.9 .3M82.5 183.4v.2M82.9 182.1l-1.2-.9-.8 1.6 .8 .5M83.2 183.6l6.1 3.5M85 195.3l.5 .3M85.9 193.4l1-.9-2.3 4.9-.1-1M87 186.3l2.3 .8M87.8 187.6l.1 .7a22.5 22.5 0 0 1-6.5 13l-.9 .4-.6-.5M89.3 187.1a50.6 50.6 0 0 1-7.5 15.7l-6.1-3.6M94 198.4l.2 .6-.3 .5M94.3 197.9l.6 .7v.5l-.3 .4-.9-.1"/>
<path d="M94.9 197.4l.9 .5M95 196.6l-.1 .8-.3-.2M95.1 196.5l.8 .5-.1 .9M95.8 197.9l.1 .4-.8 2.4M96.5 195.9l.4 .3M96.9 196.2a25.4 25.4 0 0 1-5.9 12M96.9 196.2l-1.1 .7 .1-.6M97.1 195.3l-.2 .9M97.4 194.5l1.5 .9a24.5 24.5 0 0 1-6.1 13.8M97.9 193.4v1.4M98.4 191.6l.3 .2-.1-.7a20.8 20.8 0 0 1-4.2 16l-1.4 1.8M98.7 191.8l-.4 .2"/>
<path d="M99.1 189l2.3 1.4a7.4 7.4 0 0 1 3.2 7 24.2 24.2 0 0 1-5.9 14.8M43.2 200.2l.2 .3M43.9 200.3l-1.2 .4 .4 2.8M45.5 200.2l-.4 .1-.1 .4 .1 .3M47.4 200.6a6 6 0 0 0-3.6 10l2.5 2.7 3.1 2M70 200.9l-.4-2.6a18.3 18.3 0 0 0-7.4 3M70 200.9v1.4M70.1 205.7l6 3.6-4.1 3.4M71.1 203l-.4 .1-.2 .9 .4-.3M71.3 203.1l-1.3-.8 1.3-.8v2.1l-1.2 .7v1.4M71.3 203.5l-.7 .4M74.7 208.5l-2 2.2-1.7 1.5"/>
<path d="M75.1 208.7l-1.7 2.1-1.9 1.6 .4-.2-.1-.7M78.4 200.8h.3M79.2 200.6l-.5 .2M80.5 216v.1M81.6 216.4l-1.5 1M83.4 215.8l1.6 4.1 .3 .5M84.3 217.9v1.9M86.4 213.2l-.2 .9 .1 .8M87.1 216.6l.5-.2 .4 .2a1.85 1.85 0 0 1-1.3 2.5l-.4-.2a1.91 1.91 0 0 1 .8-2.3zM88.7 212.1a2.31 2.31 0 0 0-1.1 2M88.8 210.6a4 4 0 0 1-2.6 4.3l-.7-.1-.4-.4M88.8 211.8a1.78 1.78 0 0 0-1.5 2.5"/>
<path d="M91 208.2l-1.6 8.8a4.2 4.2 0 0 1-3.7 3.7M91 208.2l1.8 1M91.1 203v.4M91.8 202.9a2.71 2.71 0 0 1 .6 2.1 29.7 29.7 0 0 1-10.2 11.5 11.8 11.8 0 0 1-6.7-4.5M91.8 206.1h.1M91.9 205.9h.1M92 205.9l-.3 .4M92.8 209.2l-1.7 8.9a3.9 3.9 0 0 1-3.6 3.6M93 208.9l.6 11.4a2.41 2.41 0 0 1-.7 2.5 2.41 2.41 0 0 1-2.5 .4l-23.5-13.4a10.6 10.6 0 0 1-4.7-7.6l-.6-11.5-5.7-3.2 .9 17.7a10.5 10.5 0 0 0 4.8 7.6l33.7 19.5a2.67 2.67 0 0 0 4-.5l.3-1.9-.9-17.7M93 208.9l5.7 3.3M93.2 200.4l.3 .3 .4-.1-1.7 3.1M93.2 200.5l-1.3 2.6"/>
<path d="M93.9 200.6l.8 .6M95.1 200.7l-3.1 5.2M95.1 200.7l-1.7-.9 1.7 .9"/>
<circle cx="190" cy="48" r="2.32"/>
<circle cx="325.6" cy="44.4" r="1.43"/>
<circle cx="146.9" cy="73.2" r=".79"/>
<circle cx="146.9" cy="73.2" r="1.24"/>
<circle cx="147.6" cy="61.2" r=".79"/>
<circle cx="147.6" cy="61.2" r="1.24"/>
<circle cx="151.2" cy="67.4" r="5"/>
<circle cx="151.2" cy="67.4" r="4.8"/>
<circle cx="151.2" cy="67.4" r="2.19"/>
<circle cx="151.2" cy="67.4" r="5.1"/>
<circle cx="154.9" cy="73.6" r=".79"/>
<circle cx="154.9" cy="73.6" r="1.24"/>
<circle cx="155.5" cy="61.6" r=".79"/>
<circle cx="155.6" cy="61.6" r="1.24"/>
<circle cx="184.7" cy="62.8" r="1.1"/>
<circle cx="184.7" cy="70.8" r="1.1"/>
<circle cx="190" cy="86.1" r="2.32"/>
<circle cx="323.1" cy="90.4" r="1.43"/>
</g>
<g fill="#000">
<circle cx="40.2" cy="53.4" r=".25"/>
<circle cx="42.2" cy="53.8" r=".25"/>
<circle cx="42.5" cy="52.4" r=".25"/>
<circle cx="43.2" cy="48.4" r=".25"/>
<circle cx="44.1" cy="50.2" r=".25"/>
<circle cx="44.6" cy="47.8" r=".25"/>
<circle cx="45.5" cy="49.5" r=".25"/>
<circle cx="83.8" cy="49.5" r=".25"/>
<circle cx="84.6" cy="47.7" r=".25"/>
<circle cx="85.9" cy="53.1" r=".25"/>
<circle cx="87.5" cy="51.2" r=".25"/>
<circle cx="87.8" cy="52.6" r=".25"/>
<circle cx="234.7" cy="59.6" r=".25"/>
<circle cx="310.5" cy="42.7" r=".25"/>
<circle cx="312" cy="44" r=".25"/>
<circle cx="314.5" cy="42.9" r=".25"/>
<circle cx="314.5" cy="40.8" r=".25"/>
<circle cx="316" cy="42.9" r=".25"/>
<circle cx="316" cy="40.8" r=".25"/>
<circle cx="333.5" cy="43.2" r=".25"/>
<circle cx="333.5" cy="41.1" r=".25"/>
<circle cx="335" cy="41.1" r=".25"/>
<circle cx="335" cy="43.2" r=".25"/>
<circle cx="339" cy="43.2" r=".25"/>
<circle cx="339.9" cy="44.4" r=".25"/>
<circle cx="349.2" cy="56.5" r=".25"/>
<circle cx="351" cy="59.1" r=".25"/>
<circle cx="36.3" cy="72" r=".25"/>
<circle cx="36.6" cy="70.5" r=".25"/>
<circle cx="38.2" cy="72.4" r=".25"/>
<circle cx="38.5" cy="70.9" r=".25"/>
<circle cx="38.9" cy="75.1" r=".25"/>
<circle cx="74.9" cy="61.7" r=".25"/>
<circle cx="75" cy="63.9" r=".25"/>
<circle cx="75.3" cy="69.7" r=".25"/>
<circle cx="88.9" cy="75.4" r=".25"/>
<circle cx="90" cy="70.1" r=".25"/>
<circle cx="92" cy="69.6" r=".25"/>
<circle cx="92.3" cy="71.1" r=".25"/>
<circle cx="181.4" cy="63.6" r=".25"/>
<circle cx="183.6" cy="62.8" r=".25"/>
<circle cx="183.6" cy="70.8" r=".25"/>
<circle cx="185.8" cy="62.8" r=".25"/>
<circle cx="185.8" cy="70.8" r=".25"/>
<circle cx="296.4" cy="62.9" r=".25"/>
<circle cx="298.3" cy="62.4" r=".25"/>
<circle cx="298.6" cy="63.9" r=".25"/>
<circle cx="349.9" cy="78.6" r=".25"/>
<circle cx="54.4" cy="92" r=".25"/>
<circle cx="54.5" cy="94" r=".25"/>
<circle cx="55.9" cy="94" r=".25"/>
<circle cx="73.4" cy="91.7" r=".25"/>
<circle cx="73.4" cy="93.7" r=".25"/>
<circle cx="74.9" cy="93.7" r=".25"/>
<circle cx="77.3" cy="90.4" r=".25"/>
<circle cx="78.9" cy="91.6" r=".25"/>
<circle cx="79.8" cy="90.5" r=".25"/>
<circle cx="300.5" cy="82.9" r=".25"/>
<circle cx="304.2" cy="84.6" r=".25"/>
<circle cx="304.6" cy="87.1" r=".25"/>
<circle cx="343.3" cy="87.8" r=".25"/>
<circle cx="345.6" cy="83.2" r=".25"/>
<circle cx="347.9" cy="81" r=".25"/>
<circle cx="348.9" cy="81.9" r=".25"/>
<circle cx="57" cy="169.5" r=".25"/>
<circle cx="57.3" cy="175.9" r=".25"/>
<circle cx="58.2" cy="171.4" r=".25"/>
<circle cx="95.1" cy="200.7" r=".25"/>
</g>
<!-- layer: Visible Narrow (ANSI) -->
<g fill="none" stroke="#000" stroke-width=".38">
<path d="M54 147.1l-9 5.7M64.2 154.4l-4.3 2.7M66.5 159.3a6.2 6.2 0 0 0-.7 9.9M78.7 158.8a3.6 3.6 0 0 0-4.6 2.4 6.7 6.7 0 0 0 .6 6.6M54.9 169.5l-15.4 9.9M55.1 174.6l-.3 .2M57 169.5a1.37 1.37 0 0 0 1.2 1.9M57.3 175.9a1.37 1.37 0 0 0 1.2 1.8M57.5 169.7a.92 .92 0 0 1 .8 1.2h-.3a.9 .9 0 0 1-.5-1.2zM57.8 176a1.01 1.01 0 0 1 .8 1.2l-.2 .1a.94 .94 0 0 1-.6-1.3zM60.5 166.3l.5 .7M60.6 165.4l-.1 .3 .1 .4 1.1 1.3"/>
<path d="M77.2 161.6a3.2 3.2 0 0 0-1 2.9M77.3 161a3.6 3.6 0 0 0-1.3 4.2M77.5 160.7a3.5 3.5 0 0 0-1.6 4.9M78.3 160.7l1.4 .7M78.9 161l.3 .2M81.6 162.5a3.7 3.7 0 0 0-6-2.5 6.1 6.1 0 0 0-.5 7.2M83.8 176.4a2.92 2.92 0 0 0-2.3 2M84.3 176a3.4 3.4 0 0 0-3.2 2.7M84.9 176l1 .1 .8 .5 .5 .6M85.7 164.1l1.1-.1 1 .2M86.5 165a6.2 6.2 0 0 0-8.5-.5l-1 .9-.9 2M87.4 177.4a3.2 3.2 0 0 0-4.7-1.3 2.61 2.61 0 0 0-1.8 2.8"/>
<path d="M89 178.2a3.3 3.3 0 0 0-3.9-3.8 5.8 5.8 0 0 0-5.9 3.6v.9l.4 .9M89.5 177.4a4 4 0 0 0-4.9-3.7 6.3 6.3 0 0 0-5.9 4.2v1l.4 .9M90.9 170.4a4.2 4.2 0 0 1 6.1 1.4M91.5 170.8a3.7 3.7 0 0 1 4.4 .2 3.7 3.7 0 0 1 1.1 4.3M92.1 178a8.9 8.9 0 0 1 7 2.5l.3 .7M93.3 171.9l.9 .1 .9 .5 .5 .8M93.7 172.1l1.2 .6 .4 .4M46.2 199.5a2.37 2.37 0 0 0-2.4 .8M46.9 199.3a3.8 3.8 0 0 0-3.5 .7v.5M47.2 199.1a4.3 4.3 0 0 0-3.7 .4l-.3 .5 .2 .5M47.2 198.2a6.9 6.9 0 0 0-5.2 .7l-.3 1.2 1 1.2M47.2 197.7a8.1 8.1 0 0 0-5.5 .6l-.4 .6-.1 .6"/>
<path d="M68.7 199.9a2.63 2.63 0 0 0-1.5 3.2 7.8 7.8 0 0 0 5.5 6.7l.8-.1 .7-.5M71.3 196.3a25.6 25.6 0 0 1 9.9 4.8M71.6 196.9a22.8 22.8 0 0 1 9 4.2l-.3 .1a1.65 1.65 0 0 1-1.9-.9 13.6 13.6 0 0 0-5.2-2.2zM73 197.8a14.7 14.7 0 0 1 6.1 2.9M74.6 199.2l-1.2-.9a12.8 12.8 0 0 1 5 2.4h-.1M77.9 182.7a27.9 27.9 0 0 1 9.8 4.5l.1 .3M80.5 183a17.5 17.5 0 0 1 5.5 2.7M89.6 191.5a9.4 9.4 0 0 1 7.4 2.5l.1 1.2M89.7 192a9.3 9.3 0 0 1 6.5 2.1l.4 .5a1.67 1.67 0 0 1-1.7 1.9M91.3 193a4.5 4.5 0 0 1 3.6 1.7v.4M91.9 193.3a3.6 3.6 0 0 1 2.8 1.7M92.7 193.8l1.5 .8"/>
<path d="M94.2 198.2h.4M94.5 197.5l1.4 .8M95 196.8l.9 .5M95.6 196.4v.4M47.4 200.6a6.1 6.1 0 0 0-4.7 8.1M56.8 205.2l-8.9 5.7M61.6 212.8l-9 5.8M69.9 200.1a1.98 1.98 0 0 0-2.1 2.1 7.5 7.5 0 0 0 4.5 6.9l.9 .1 .7-.3 .6-.6M70 201.5a1.99 1.99 0 0 0-.8 2.7 4.7 4.7 0 0 0 3.3 3.4l.6-.1M70 202.1a2.53 2.53 0 0 0 .1 2.8M70 201.7a2.2 2.2 0 0 0-.4 2.9l.5 .9M70.2 205.7a3.1 3.1 0 0 0 2.6 1.6"/>
<path d="M71.1 206.3l1 .6M75.6 211.8l1.9 1.9 2.2 1.6a3.8 3.8 0 0 0 2.9 1M85.2 200.5a12.5 12.5 0 0 0 6.9 4.7l.3-.2M85.5 200.1l1.7 1.8 2.1 1.6a3.6 3.6 0 0 0 2.8 1v-.9l-.3-.7M86.7 200.5l1.6 1.6a3.8 3.8 0 0 0 2.7 1.2l.1-.2M87.4 200.9l1.5 1.3a1.91 1.91 0 0 0 2.1 .7M88.3 201.4l2.3 1.4M89.4 217l1.7 1.1M93.6 220.3l-4 2.6M95.3 232.3l-8.9 5.8"/>
</g>
<circle cx="60.4" cy="165.3" r=".19" fill="#000"/>
<!-- layer: Break Line (ANSI) -->
<path d="M146.6 37.5l1.1-.4 3.6 3.9 3.5-.6 3.5-.1 .8-.9M156.2 93.2l-1.4 .1-3.5 3.9-3.6-3.2-3.5 3-.9-.2" fill="none" stroke="#000" stroke-width=".51"/>
<!-- layer: Symbol (ANSI) -->
<g fill="none" stroke="#000" stroke-width=".31">
<path d="M132.8 39.3l8.2-.1 12.1 23.8M234.4 27.6l2.3-.9 .2 .9zM257.4 23.6h-2.5l-20.5 4M345.9 59.6l.7 .8-2.2 1.2zM360.7 49.8h-2.4l-13.9 11.8M151.5 61l.9-.4 .7 2.4zM194.7 72.2l.2 2.5-1-.1zM194.7 72.2l-6.7 58.1h-2.5M197 72.2l.3 2.5-1-.1zM197 72.2l-7 66.9h-2.5M199.5 72.2l.1 2.5-1-.1zM199.5 72.2l-8.5 74.9h-2.5"/>
<path d="M252.3 68.9v27.7M84.1 92.3l-.7 2.5-.9-.4zM84.1 92.3l-14.3 29.7h13.4M252.3 99.9v1.5M233.1 124.7v-5.8h189v5.8M233.1 124.7h189v5.8M233.1 124.7v75.4h189v-69.6M233.1 130.5h189M269 124.7v75.4M296.6 124.7v75.4M361.4 124.7v75.4M35.9 146.3h2.5l5.1 26.4"/>
<path d="M233.1 149.5h189M233.1 155.8h189M42.5 170.4l1.1-.2-.1 2.5zM233.1 162.1h189M233.1 174.8h189M233.1 181.1h189M233.1 187.5h189M233.1 193.7h189"/>
</g>
<!-- layer: Section Line (ANSI) -->
<path d="M175.8 38.5l4.9-1v2zM175.8 38.5h18.2v8.2M194 48.2v1.8M194 51.5v1.8M194 54.8v8.2M194 64.5v1.8M194 67.8v1.8M194 71.1v8.2M177.7 95.6l5.1-1v2zM194 80.8v1.8M194 84.1v1.8M194 87.4v8.2h-16.3" fill="none" stroke="#000" stroke-width=".7"/>
<path d="M175.8 38.5l4.9-1v2zM177.7 95.6l5.1-1v2z" fill="#000"/>
<!-- layer: Border (ANSI) -->
<path d="M107.9 11.7v4M215.9 9.4v6.3l-2.2-3.8h4.4l-2.2 3.8 2.2-3.8M323.8 11.7v4M3.3 139.7h6.4l-3.9-2.2v4.4l3.9-2.2-3.9 2.2M428.5 139.7h-6.4l3.9-2.2v4.4l-3.9-2.2 3.9 2.2M9.7 263.7v-248h412.4v248h-412.4h412.4M107.9 263.7v4M218.1 267.5l-2.2-3.8 2.2 3.8h-4.4l2.2-3.8v6.3M323.8 263.7v4" fill="none" stroke="#000" stroke-width=".7"/>
<!-- layer: Title (ANSI) -->
<g fill="none" stroke="#000" stroke-width=".38">
<path d="M225.3 209.7h69.8M225.3 219.2h69.8M269.7 200.2v63.5M295.1 215.9h127M295.1 200.2v63.5M225.3 228.7h69.8M225.3 238.3h69.8M225.3 257.3h196.8M225.3 247.8h69.8M295.1 244.6h127M307.8 244.6v12.7M323.6 257.3v6.4"/>
<path d="M333.2 244.6v12.7M371.3 257.3v6.4M409.4 244.6v12.7"/>
</g>
<path d="M225.3 200.2h196.8v63.5h-196.8z" fill="none" stroke="#000" stroke-width=".51"/>
<!-- layer: Symbol (ANSI) -->
<path d="M234.4 27.6l2.3-.9 .2 .9zM345.9 59.6l.7 .8-2.2 1.2zM151.5 61l.9-.4 .7 2.4zM194.7 72.2l.2 2.5-1-.1zM197 72.2l.3 2.5-1-.1zM199.5 72.2l.1 2.5-1-.1zM84.1 92.3l-.7 2.5-.9-.4zM42.5 170.4l1.1-.2-.1 2.5z" fill="#000"/>
<g font-size="6.3">
<text x="186.8" y="35.1">B</text>
<text x="186.8" y="103.7">B</text>
<text x="132.7" y="109.3">SECTION B-B</text>
<text x="134.9" y="116.8">SCALE 1 : 1</text>
<text x="299.7" y="255.1">B</text>
<text x="334" y="255.3">Odom_Pod_Drawing</text>
</g>
<g font-size="4.3">
<text x="226.1" y="208">Ryan</text>
<text x="270.5" y="208.2">12/28/2024</text>
</g>
<g font-size="4.2">
<text x="52.8" y="14.7">4</text>
<text x="160.8" y="14.7">3</text>
<text x="268.7" y="14.7">2</text>
<text x="376.7" y="14.7">1</text>
<text x="258.2" y="25">Linear_Odom</text>
<text x="98.4" y="40.4">Gear Insert(circle)</text>
<text x="361.6" y="51.4">AMT-102-Wide-base-Rev-J</text>
<text x="5.9" y="71.4">B</text>
<text x="423.5" y="71.4">B</text>
<text x="252.3" y="99.8">LS Shaft 2.5</text>
<text x="84" y="123.6">200mm Travel Omni Wheel</text>
<text x="316.7" y="123.3">PARTS LIST</text>
<text x="148.5" y="131.9">Teflon Washer .375</text>
<text x="246.3" y="129.1">ITEM</text>
<text x="278.8" y="129.2">QTY</text>
<text x="315.3" y="129.1">PART NUMBER</text>
<text x="378.7" y="129.2">DESCRIPTION</text>
<text x="249.9" y="134.9">1</text>
<text x="281.6" y="134.9">1</text>
<text x="297.5" y="135">200mm Travel Omni-Directional</text>
<text x="362.3" y="134.9">STEP AP214</text>
<text x="153" y="140.2">Nylon Spacer .375</text>
<text x="297.5" y="140.8">Wheel (228-2536) (1)</text>
<text x="19.7" y="147.4">Carriage</text>
<text x="152.8" y="148.7">Teflon Washer.375</text>
<text x="249.9" y="153.9">2</text>
<text x="281.6" y="153.9">1</text>
<text x="297.5" y="153.9">Carriage-LWL7B</text>
<text x="362.3" y="153.9">STEP AP214</text>
<text x="249.9" y="160.3">3</text>
<text x="281.6" y="160.2">1</text>
<text x="297.5" y="160.3">Linear_Odom</text>
<text x="249.9" y="166.6">4</text>
<text x="281.6" y="166.6">1</text>
<text x="362.3" y="166.6">Round-hole inserts to build</text>
<text x="362.3" y="172.4">free spinning idler gears.</text>
<text x="249.9" y="179.2">5</text>
<text x="281.6" y="179.3">2</text>
<text x="297.5" y="179.3">Teflon Washer-.04</text>
<text x="249.9" y="185.5">6</text>
<text x="281.6" y="185.5">1</text>
<text x="297.5" y="185.6">Nylon Spacer .375 OD-.125</text>
<text x="249.9" y="191.8">7</text>
<text x="281.6" y="191.9">1</text>
<text x="362.3" y="191.9">STEP AP203</text>
<text x="249.9" y="198.2">8</text>
<text x="281.6" y="198.2">1</text>
<text x="297.5" y="198.2">AMT-102-Wide-Base-REV-J</text>
<text x="5.8" y="211.1">A</text>
<text x="423.4" y="211.1">A</text>
<text x="314.1" y="262.9">1 : 1</text>
<text x="383.7" y="262.8">1</text>
<text x="394.2" y="262.8">1</text>
<text x="52.8" y="267.7">4</text>
<text x="160.8" y="267.7">3</text>
<text x="268.7" y="267.7">2</text>
<text x="376.7" y="267.7">1</text>
</g>
<g font-size="3.5">
<text x="226.1" y="203.5">DRAWN</text>
<text x="226.1" y="213">CHECKED</text>
<text x="295.9" y="219.2">TITLE</text>
<text x="226.1" y="222.6">QA</text>
<text x="226.1" y="232.1">MFG</text>
<text x="226.1" y="241.6">APPROVED</text>
<text x="297.9" y="248">SIZE</text>
<text x="334" y="248">DWG NO</text>
<text x="412.7" y="247.9">REV</text>
<text x="295.9" y="260.7">SCALE</text>
<text x="372.1" y="262.8">SHEET</text>
<text x="388.6" y="262.8">OF</text>
</g>
</svg>
